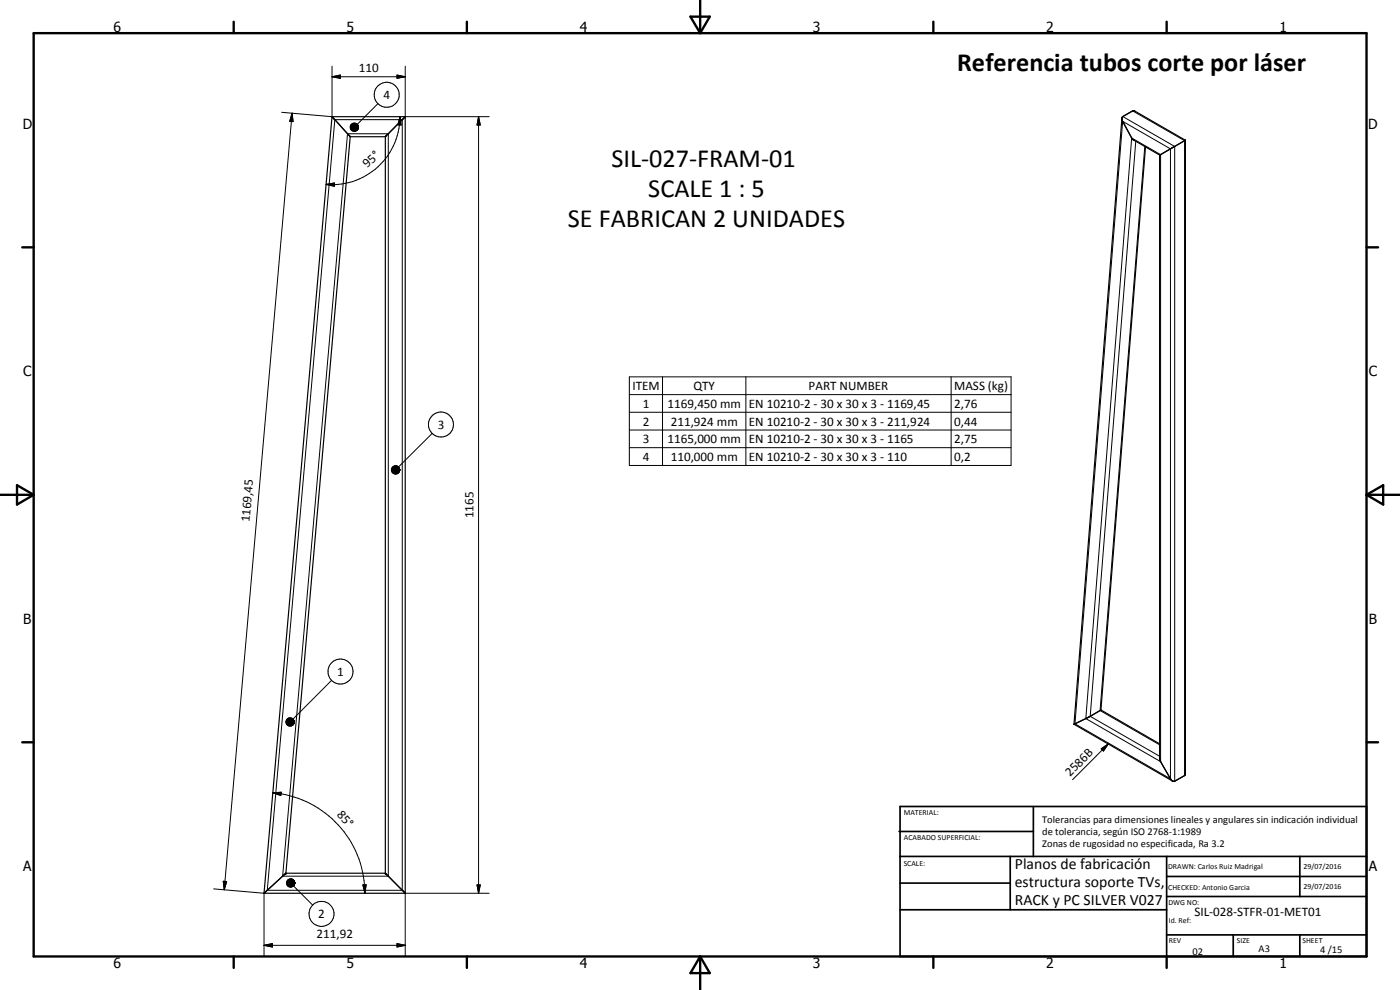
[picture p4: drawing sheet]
<svg xmlns="http://www.w3.org/2000/svg" width="420mm" height="297mm" viewBox="0 0 420 297" stroke-linecap="round" stroke-linejoin="round" font-family="sans-serif">
<g fill="none" stroke="#000" stroke-width=".35">
<path d="M99.6 35.1l5.5 5.9M99.6 35v.1M99.6 35l-20.4 233M99.6 35h22M121.6 35v233M121.6 35.1l-6 5.9v221M336.7 35.5l-14.4 181.8M105.1 41l-19.3 221M105.1 41h10.5M343.8 44.1l-13.4 168.9M348 46.5v181.1l.2 .7 3.1 5.4 .6 .7M355.8 42.1l-15.4-8.9-.5 .1-2.9 1.7-.3 .3 .2 1.1 2.9 5.2 8.2 4.9"/>
<path d="M355.8 42.1v190.2l-.3 .4-3 1.7h-.6M355.8 42.1l-7.8 4.4M322.3 217.3l29.6 17.1M330.4 213l-3.3 2-4.8 2.3M330.4 213l17.6 10.2M79.2 268h42.4M85.8 262l-6.6 6M85.8 262h29.8M115.6 262l6 6"/>
</g>
<g fill="none" stroke="#000" stroke-width=".3">
<path d="M99.6 19.9v15.1l-15.1-1.3M121.6 19.9v15.1h25.2M87.7 34l.3 2.5-1.1-.1zM87.7 34l-20.4 233M99.6 23l2.5-.5v1zM99.6 23h22M100.5 35.9h20.2v231.2h-40.5zM105.1 38l2.5 .2-2.5 .1zM105.1 38.3l2.5-.1-2.5 .4zM105.1 38.2h2.5M105.1 37.8l2.5 .4-2.5-.2zM105.1 38.6l2.5-.4-2.4 .6z"/>
<path d="M105.2 37.5l.2-.2 2.2 .9zM105.2 37.5l2.4 .7-2.5-.4zM105.2 38.8l2.4-.6-2.2 .8zM105.4 39l2.2-.8-2 1zM105.6 37.1l.3-.1 1.7 1.2zM105.6 37.1l2 1.1-2.2-.9zM105.6 39.2l2-1-1.7 1.1zM105.9 37h.2l1.5 1.2zM105.9 39.3l1.7-1.1-1.5 1.2zM106.1 37l.3-.1 1.2 1.3zM106.1 39.4l1.5-1.2-1.2 1.2zM106.4 36.9l.3 .1 .9 1.2z"/>
<path d="M106.4 39.4l1.2-1.2-.9 1.2zM106.7 37l.9 1.2zM106.9 37.1l.7 1.1zM107.1 37.2l.5 1zM107.3 37.4l.3 .8zM107.5 37.6l.1 .6zM107.6 38.2l-.9 1.2zM107.6 38.2l-.7 1.1zM107.6 38.2l-.5 .9zM107.6 38.2l-.3 .7zM107.6 38.2l-.1 .5zM107.6 38.2v.2z"/>
<path d="M113.4 31.1l-6.2 6.2M119.2 22.5l2.4 .5-2.4 .5zM120 35l.4 2.5h-1zM120 35a20.4 20.4 0 0 1-22.1 20.3M143.6 35l.5 2.5h-.9zM143.6 35v233M336.9 36.4l14.4 8.3v189l-28.7-16.5zM337 35l15.5 8.9v190.5M339.9 33.3l15.6 8.9v190.5M97.9 55.3l2.5-.4v1zM104.3 40.1h12.2v222.8h-31.7zM339.6 41.4l8.7 5v182.1l-22.4-12.9z"/>
<path d="M340.9 42.4l-13.7 172.5 20.8 12M343.6 43.9l-13.5 169.3 17.9 10.3M188.9 113.1h114.5v26.6h-114.5zM188.9 118.4h114.5M198.8 113.1v26.6M223.8 113.1v26.6M285.4 113.1v26.6M118 140l.3-.2 1.7 1.2zM118.3 139.8l.2-.1 1.5 1.3zM118.5 139.7h.3l1.2 1.3zM118.8 139.7l.3 .1 .9 1.2zM119.1 139.8l.9 1.2z"/>
<path d="M119.3 139.9l.7 1.1zM129.7 130l-10.1 10.1M188.9 123.7h114.5M188.9 129h114.5M188.9 134.3h114.5M117.5 140.8l2.5 .2-2.5 .1zM117.5 141.1l2.5-.1-2.5 .4zM117.5 141h2.5M117.5 140.6l2.5 .4-2.5-.2zM117.5 141.4l2.5-.4-2.4 .6zM117.6 140.3l2.4 .7-2.5-.4zM117.6 141.6l2.4-.6-2.2 .9z"/>
<path d="M117.8 140.1l.2-.1 2 1zM117.8 140.1l2.2 .9-2.4-.7zM117.8 141.9l2.2-.9-2 1zM118 142l2-1-1.7 1.2zM118.3 142.2l1.7-1.2-1.5 1.2zM118.5 142.2l1.5-1.2-1.2 1.2zM119.5 140l.5 1zM119.7 140.3l.3 .7zM119.8 140.5l.2 .5zM120 141l-.9 1.2h-.3zM120 141l-.9 1.2zM120 141l-.7 1.1z"/>
<path d="M120 141l-.5 .9zM120 141l-.3 .7zM120 141l-.2 .5zM120 141l-.1 .3zM85.8 216.5l2.5 .1-2.5 .1zM85.8 216.7l2.5-.1-2.4 .4zM85.8 216.6h2.5M85.9 216.2l2.4 .4-2.5-.1zM85.9 217l2.4-.4-2.3 .7zM86 216l2.3 .6-2.4-.4zM86 217.3l2.3-.7-2.2 .9zM86.1 215.8l.2-.2 2 1z"/>
<path d="M86.1 215.8l2.2 .8-2.3-.6zM86.1 217.5l2.2-.9-2 1.1zM86.3 215.6l.3-.2 1.7 1.2zM86.3 217.7l2-1.1-1.7 1.2zM86.6 215.4h.3l1.4 1.2zM86.6 217.8l1.7-1.2-1.4 1.2zM86.9 215.4h.3l1.1 1.2zM86.9 217.8l1.4-1.2-1.1 1.2zM87.2 215.4h.2l.9 1.2zM87.4 215.4l.3 .1 .6 1.1zM87.7 215.5l.6 1.1zM87.9 215.7l.4 .9z"/>
<path d="M88 215.9l.3 .7zM88.2 216.1l.1 .5zM88.3 216.6l-.9 1.2h-.2zM88.3 216.6l-.9 1.2zM88.3 216.6l-.6 1.1zM88.3 216.6l-.4 1zM88.3 216.6l-.3 .8zM88.3 216.6l-.1 .6zM88.3 216.6v.3zM99.5 204.1l-11.5 11.6M81.9 237.9l2.5-.2-.1 1zM81.9 237.9a30.3 30.3 0 0 1 27.6 30.1"/>
<path d="M330.5 224.7l2.1-1.5-1.4 2.1zM332.6 223.2l-10.7 10.7M64.1 266.7l15.1 1.3v18.8M67 264.4l1 .1-.7 2.5zM86 264.8l2.5 .1-2.5 .1zM86 265l2.5-.1-2.4 .4zM86 264.9h2.5M86.1 264.5l2.4 .4-2.5-.1zM86.1 265.3l2.4-.4-2.4 .7zM86.1 264.3l2.4 .6-2.4-.4zM86.1 265.6l2.4-.7-2.2 .9zM86.3 264.1l.2-.2 2 1z"/>
<path d="M86.3 264.1l2.2 .8-2.4-.6zM86.3 265.8l2.2-.9-2 1.1zM86.5 263.9l.3-.1 1.7 1.1zM86.5 266l2-1.1-1.7 1.2zM86.8 263.8l.2-.1 1.5 1.2zM86.8 266.1l1.7-1.2-1.5 1.2zM87 263.7h.3l1.2 1.2zM87 266.1l1.5-1.2-1.2 1.3zM87.3 263.7h.3l.9 1.2zM87.6 263.7l.9 1.2zM87.8 263.8l.7 1.1zM88 263.9l.5 1z"/>
<path d="M88.1 265.8l5.7 5.8M88.2 264.2l.3 .7zM88.3 264.4l.2 .5zM88.5 264.9l-.9 1.2-.3 .1zM88.5 264.9l-.7 1.1-.2 .1zM88.5 264.9l-.7 1.1zM88.5 264.9l-.5 1zM88.5 264.9l-.3 .8zM88.5 264.9l-.2 .6zM88.5 264.9v.3zM108.9 265.5h1l-.4 2.5zM143.2 265.5h.9l-.5 2.5z"/>
<path d="M146.8 268h-25.2v18.8M79.2 283.6l2.5-.5v1zM79.2 283.6h42.4M119.2 283.1l2.4 .5-2.4 .5z"/>
<circle cx="116.1" cy="28.4" r="3.8"/>
<circle cx="132.3" cy="127.4" r="3.7"/>
<circle cx="102.2" cy="201.5" r="3.7"/>
<circle cx="96.5" cy="274.2" r="3.7"/>
</g>
<g fill="#000">
<circle cx="355.8" cy="42.1" r=".18"/>
<circle cx="85.8" cy="262" r=".18"/>
<circle cx="115.6" cy="262" r=".18"/>
</g>
<g fill="none" stroke="#000" stroke-width=".71">
<path d="M10.1 9.9h400v277.1h-400zM70.1 6.5v3.4M140.1 6.5v3.4M207.2 5h5.8l-2.9 4.9zM210.1 0v9.9M280.1 6.5v3.4M350.1 6.5v3.4M6.7 74.2h3.4M410.1 74.2h3.5M.1 148.5h10M5.1 145.6l5 2.9-5 2.9zM410.1 148.5h10"/>
<path d="M410.1 148.5l5-2.9v5.8zM6.7 222.7h3.4M410.1 222.7h3.5M70.1 287v3.4M140.1 287v3.4M210.1 287v10M210.1 287l2.9 5h-5.8zM280.1 287v3.4M350.1 287v3.4"/>
</g>
<g fill="none" stroke="#000" stroke-width=".51">
<path d="M269.8 249.5h40.3M270.1 242h140v45h-140zM270.1 257h140M303.2 257v16M310.1 242v15M350.1 257v30M390.1 257v12M270.1 265h33.1M270.1 273h80M350.1 269h60M350.1 263h60M350.1 280.5h60"/>
<path d="M370.1 280.5v6.5M390.1 280.5v6.5"/>
</g>
<g fill="#000">
<path d="M87.7 34l.3 2.5-1.1-.1zM99.6 23l2.5-.5v1zM107.5 37.6l.1 .6zM107.3 37.4l.3 .8zM107.1 37.2l.5 1zM106.9 37.1l.7 1.1zM106.7 37l.9 1.2zM106.4 36.9l.3 .1 .9 1.2zM106.1 37l.3-.1 1.2 1.3zM105.9 37h.2l1.5 1.2zM105.6 37.1l.3-.1 1.7 1.2zM105.6 37.1l2 1.1-2.2-.9z"/>
<path d="M105.2 37.5l.2-.2 2.2 .9zM105.2 37.5l2.4 .7-2.5-.4zM105.1 38.6l2.5-.4-2.4 .6zM105.2 38.8l2.4-.6-2.2 .8zM105.4 39l2.2-.8-2 1zM105.6 39.2l2-1-1.7 1.1zM105.9 39.3l1.7-1.1-1.5 1.2zM106.1 39.4l1.5-1.2-1.2 1.2zM106.4 39.4l1.2-1.2-.9 1.2zM107.6 38.2l-.9 1.2zM107.6 38.2l-.7 1.1zM107.6 38.2l-.5 .9z"/>
<path d="M107.6 38.2l-.3 .7zM107.6 38.2l-.1 .5zM107.6 38.2v.2zM119.2 22.5l2.4 .5-2.4 .5zM120 35l.4 2.5h-1zM143.6 35l.5 2.5h-.9zM97.9 55.3l2.5-.4v1zM119.8 140.5l.2 .5zM119.7 140.3l.3 .7zM119.5 140l.5 1zM119.3 139.9l.7 1.1zM119.1 139.8l.9 1.2z"/>
<path d="M118.8 139.7l.3 .1 .9 1.2zM118.5 139.7h.3l1.2 1.3zM118.3 139.8l.2-.1 1.5 1.3zM118 140l.3-.2 1.7 1.2zM117.8 140.1l.2-.1 2 1zM117.8 140.1l2.2 .9-2.4-.7zM117.6 140.3l2.4 .7-2.5-.4zM117.5 141.4l2.5-.4-2.4 .6zM117.6 141.6l2.4-.6-2.2 .9zM117.8 141.9l2.2-.9-2 1zM118 142l2-1-1.7 1.2zM118.3 142.2l1.7-1.2-1.5 1.2z"/>
<path d="M118.5 142.2l1.5-1.2-1.2 1.2zM120 141l-.9 1.2h-.3zM120 141l-.9 1.2zM120 141l-.7 1.1zM120 141l-.5 .9zM120 141l-.3 .7zM120 141l-.2 .5zM120 141l-.1 .3zM88.2 216.1l.1 .5zM88 215.9l.3 .7zM87.9 215.7l.4 .9zM87.7 215.5l.6 1.1z"/>
<path d="M87.4 215.4l.3 .1 .6 1.1zM87.2 215.4h.2l.9 1.2zM86.9 215.4h.3l1.1 1.2zM86.6 215.4h.3l1.4 1.2zM86.3 215.6l.3-.2 1.7 1.2zM86.1 215.8l.2-.2 2 1zM86.1 215.8l2.2 .8-2.3-.6zM86 216l2.3 .6-2.4-.4zM85.9 217l2.4-.4-2.3 .7zM86 217.3l2.3-.7-2.2 .9zM86.1 217.5l2.2-.9-2 1.1zM86.3 217.7l2-1.1-1.7 1.2z"/>
<path d="M86.6 217.8l1.7-1.2-1.4 1.2zM86.9 217.8l1.4-1.2-1.1 1.2zM88.3 216.6l-.9 1.2h-.2zM88.3 216.6l-.9 1.2zM88.3 216.6l-.6 1.1zM88.3 216.6l-.4 1zM88.3 216.6l-.3 .8zM88.3 216.6l-.1 .6zM88.3 216.6v.3zM81.9 237.9l2.5-.2-.1 1zM330.5 224.7l2.1-1.5-1.4 2.1zM67 264.4l1 .1-.7 2.5z"/>
<path d="M88.3 264.4l.2 .5zM88.2 264.2l.3 .7zM88 263.9l.5 1zM87.8 263.8l.7 1.1zM87.6 263.7l.9 1.2zM87.3 263.7h.3l.9 1.2zM87 263.7h.3l1.2 1.2zM86.8 263.8l.2-.1 1.5 1.2zM86.5 263.9l.3-.1 1.7 1.1zM86.3 264.1l.2-.2 2 1zM86.3 264.1l2.2 .8-2.4-.6zM86.1 264.3l2.4 .6-2.4-.4z"/>
<path d="M86.1 265.3l2.4-.4-2.4 .7zM86.1 265.6l2.4-.7-2.2 .9zM86.3 265.8l2.2-.9-2 1.1zM86.5 266l2-1.1-1.7 1.2zM86.8 266.1l1.7-1.2-1.5 1.2zM87 266.1l1.5-1.2-1.2 1.3zM88.5 264.9l-.9 1.2-.3 .1zM88.5 264.9l-.7 1.1-.2 .1zM88.5 264.9l-.7 1.1zM88.5 264.9l-.5 1zM88.5 264.9l-.3 .8zM88.5 264.9l-.2 .6z"/>
<path d="M88.5 264.9v.3zM108.9 265.5h1l-.4 2.5zM143.2 265.5h.9l-.5 2.5zM79.2 283.6l2.5-.5v1zM119.2 283.1l2.4 .5-2.4 .5z"/>
</g>
<path d="M105.1 38h2.5M117.5 140.8h2.5M85.8 216.4h2.5M85.8 216.8h2.5M86 265.1h2.5" fill="none" stroke="#000" stroke-width=".42"/>
<path d="M105.1 38.4h2.5M117.5 141.2h2.5M86 264.7h2.5" fill="none" stroke="#000" stroke-width=".38"/>
<g font-size="7.9">
<text x="287.3" y="21.4">Referencia tubos corte por láser</text>
<text x="183.5" y="50">SIL-027-FRAM-01</text>
<text x="194.6" y="59">SCALE 1 : 5</text>
<text x="170.4" y="68">SE FABRICAN 2 UNIDADES</text>
</g>
<g font-size="4.7">
<text x="304.6" y="260.8">Planos de fabricación</text>
<text x="304.6" y="266.2">estructura soporte TVs,</text>
<text x="304.6" y="271.6">RACK y PC SILVER V027</text>
</g>
<g font-size="4.2">
<text x="34" y="9.6">6</text>
<text x="104" y="9.6">5</text>
<text x="174" y="9.6">4</text>
<text x="244" y="9.6">3</text>
<text x="314" y="9.6">2</text>
<text x="384" y="9.6">1</text>
<text x="6.8" y="38.7">D</text>
<text x="410.6" y="38.7">D</text>
<text x="7" y="112.9">C</text>
<text x="410.8" y="112.9">C</text>
<text x="7" y="187.1">B</text>
<text x="410.8" y="187.1">B</text>
<text x="7" y="261.4">A</text>
<text x="410.8" y="261.4">A</text>
<text x="34" y="290.4">6</text>
<text x="104" y="290.4">5</text>
<text x="174" y="290.4">4</text>
<text x="244" y="290.4">3</text>
<text x="314" y="290.4">2</text>
<text x="384" y="290.4">1</text>
</g>
<g font-size="3.9">
<text x="107.7" y="21.5">110</text>
<text x="115.1" y="29.7">4</text>
<text x="110.2" y="50.5" transform="rotate(-42 110.2 50.5)">95°</text>
<text x="189.8" y="117">ITEM</text>
<text x="208.1" y="117">QTY</text>
<text x="242.7" y="117">PART NUMBER</text>
<text x="286.3" y="117.1">MASS (kg)</text>
<text x="192.9" y="122.3">1</text>
<text x="200.3" y="122.3">1169,450 mm</text>
<text x="224.8" y="122.3">EN 10210-2 - 30 x 30 x 3 - 1169,45</text>
<text x="286.3" y="122.3">2,76</text>
<text x="131.4" y="128.7">3</text>
<text x="192.9" y="127.7">2</text>
<text x="201.3" y="127.7">211,924 mm</text>
<text x="224.8" y="127.7">EN 10210-2 - 30 x 30 x 3 - 211,924</text>
<text x="286.3" y="127.7">0,44</text>
<text x="192.9" y="133">3</text>
<text x="200.3" y="133">1165,000 mm</text>
<text x="224.8" y="133">EN 10210-2 - 30 x 30 x 3 - 1165</text>
<text x="286.3" y="133">2,75</text>
<text x="192.9" y="138.3">4</text>
<text x="201.3" y="138.3">110,000 mm</text>
<text x="224.8" y="138.3">EN 10210-2 - 30 x 30 x 3 - 110</text>
<text x="286.3" y="138.3">0,2</text>
<text x="142.1" y="155.5" transform="rotate(-90 142.1 155.5)">1165</text>
<text x="74.9" y="156.8" transform="rotate(-85 74.9 156.8)">1169,45</text>
<text x="101.2" y="202.8">1</text>
<text x="321.2" y="233.2" transform="rotate(-45 321.2 233.2)">2586B</text>
<text x="101" y="244.6" transform="rotate(48 101 244.6)">85°</text>
<text x="95.5" y="275.5">2</text>
<text x="358.5" y="275">SIL-028-STFR-01-MET01</text>
<text x="95" y="281.6">211,92</text>
</g>
<g font-size="3.1">
<text x="312.7" y="246.8">Tolerancias para dimensiones lineales y angulares sin indicación individual</text>
<text x="312.7" y="250.4">de tolerancia, según ISO 2768-1:1989</text>
<text x="312.7" y="254">Zonas de rugosidad no especificada, Ra 3.2</text>
<text x="357.9" y="286.4">02</text>
<text x="377.7" y="285.6">A3</text>
<text x="396.2" y="285.9">4 /15</text>
</g>
<g font-size="2.4">
<text x="271.2" y="244.4">MATERIAL:</text>
<text x="271.3" y="252">ACABADO SUPERFICIAL:</text>
<text x="271.2" y="259.7">SCALE:</text>
<text x="350.6" y="260.8">DRAWN: Carlos Ruiz Madrigal</text>
<text x="391.2" y="260.6">29/07/2016</text>
<text x="350.6" y="267">CHECKED: Antonio Garcia</text>
<text x="391.2" y="266.7">29/07/2016</text>
<text x="350.6" y="271.4">DWG NO:</text>
<text x="350.8" y="276.9">Id. Ref:</text>
<text x="350.8" y="282.8">REV</text>
<text x="371.2" y="282.9">SIZE</text>
<text x="390.9" y="282.9">SHEET</text>
</g>
</svg>
